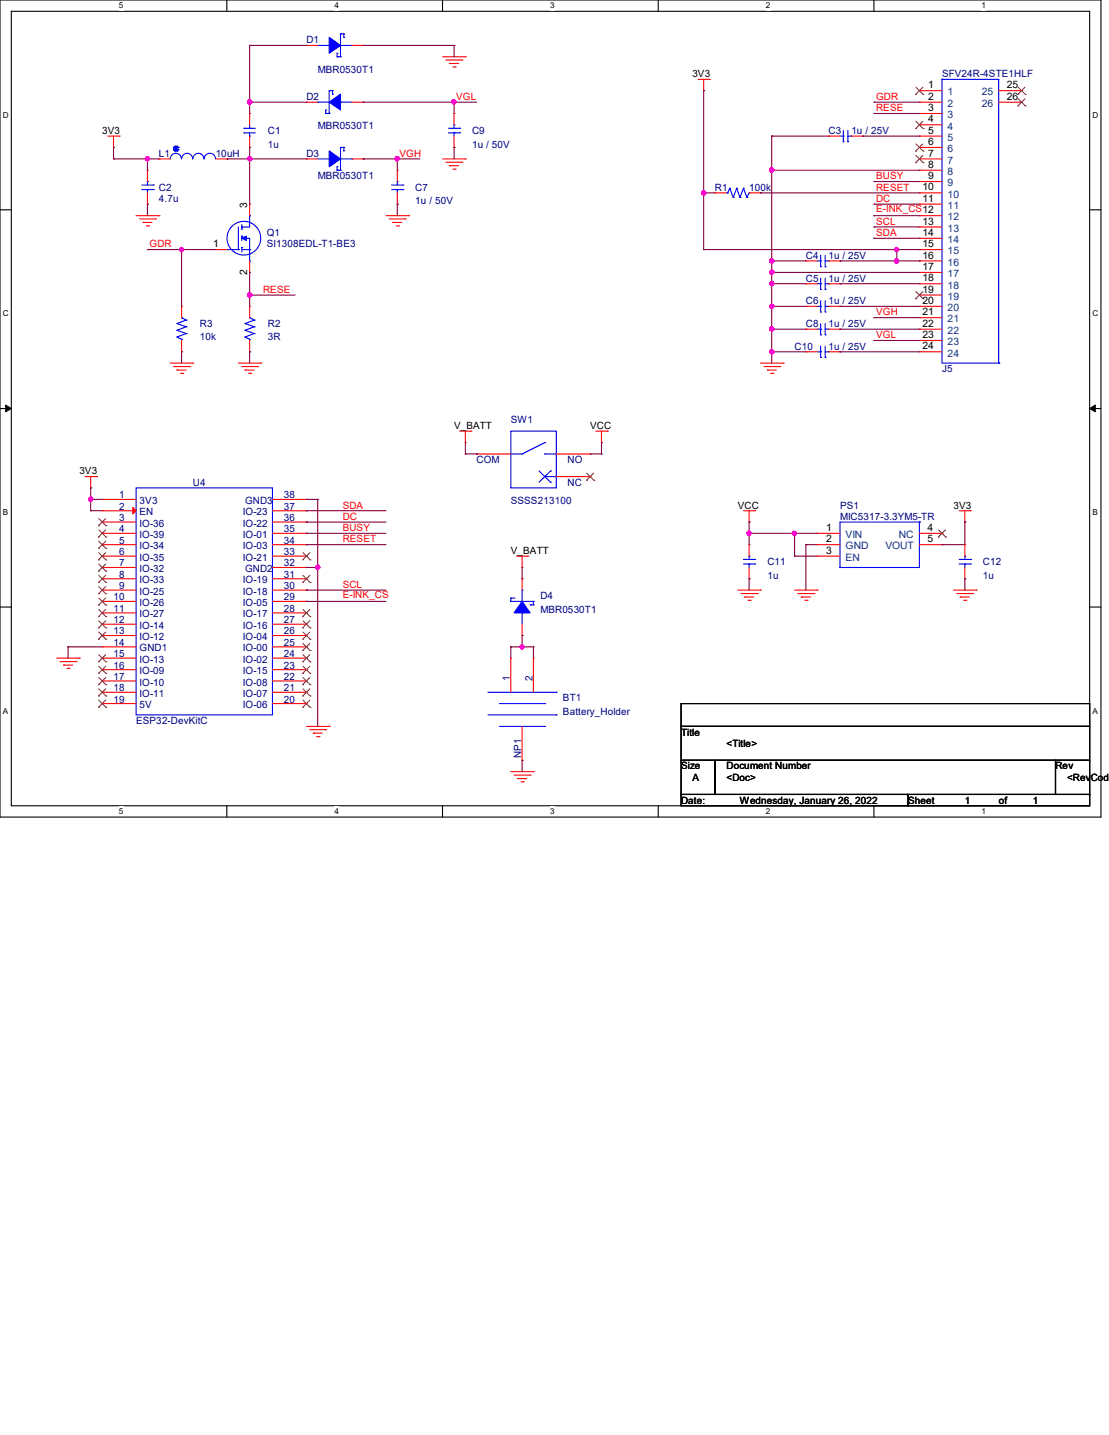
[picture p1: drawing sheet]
<svg xmlns="http://www.w3.org/2000/svg" width="216mm" height="279mm" viewBox="0 0 216 279" stroke-linecap="round" stroke-linejoin="round" font-family="sans-serif">
<path d="M0 0h214.3v159.1h-214.3zM2.2 2.2h209.9v154.7h-209.9z" fill="none" stroke="#000" stroke-width=".21"/>
<g fill="#fff">
<path d="M23.2 .2h.8v1.8h-.8z"/>
<path d="M23.2 157.1h.8v1.8h-.8z"/>
</g>
<path d="M44.2 0v2.2M44.2 156.9v2.2" fill="none" stroke="#000" stroke-width=".21"/>
<g fill="#fff">
<path d="M65.1 .2h.9v1.8h-.9z"/>
<path d="M65.1 157.1h.9v1.8h-.9z"/>
</g>
<path d="M86.1 0v2.2M86.1 156.9v2.2" fill="none" stroke="#000" stroke-width=".21"/>
<g fill="#fff">
<path d="M107.1 .2h.9v1.8h-.9z"/>
<path d="M107.1 157.1h.9v1.8h-.9z"/>
</g>
<path d="M128.1 0v2.2M128.1 156.9v2.2" fill="none" stroke="#000" stroke-width=".21"/>
<g fill="#fff">
<path d="M149.1 .2h.9v1.8h-.9z"/>
<path d="M149.1 157.1h.9v1.8h-.9z"/>
</g>
<path d="M170.1 0v2.2M170.1 156.9v2.2" fill="none" stroke="#000" stroke-width=".21"/>
<g fill="#fff">
<path d="M191.1 .2h.9v1.8h-.9z"/>
<path d="M191.1 157.1h.9v1.8h-.9z"/>
<path d="M.6 21.5h1.1v1.8h-1.1z"/>
<path d="M212.7 21.5h1.1v1.8h-1.1z"/>
<path d="M.6 60.2h1.1v1.7h-1.1z"/>
<path d="M212.7 60.2h1.1v1.7h-1.1z"/>
</g>
<path d="M0 40.9h2.2M212.1 40.9h2.2" fill="none" stroke="#000" stroke-width=".21"/>
<g fill="#fff">
<path d="M.6 98.8h1v1.8h-1z"/>
<path d="M212.7 98.8h1v1.8h-1z"/>
</g>
<path d="M0 79.5h2.2M212.1 79.5h2.2" fill="none" stroke="#000" stroke-width=".21"/>
<path d="M1.1 78.9l1.1 .6-1.1 .7zM212.1 79.5l1.1-.6v1.3z" fill="#000" stroke="#000" stroke-width=".19"/>
<g fill="#fff">
<path d="M.6 137.5h1v1.8h-1z"/>
<path d="M212.7 137.5h1v1.8h-1z"/>
</g>
<path d="M0 118.2h2.2M212.1 118.2h2.2M132.6 137h79.5v4.4h-79.5zM132.6 141.4h79.5v6.6h-79.5zM132.6 148h6.6v6.7h-6.6zM132.6 154.7h44.2v2.2h-44.2zM139.2 148h66.3v6.7h-66.3zM176.8 154.7h35.3v2.2h-35.3zM205.5 148h6.6v6.7h-6.6z" fill="none" stroke="#000" stroke-width=".21"/>
<g fill="none" stroke="#f00" stroke-width=".21">
<path d="M59.6 19.9h.1M59.6 8.8h.1M59.6 19.9h2.2M59.6 8.8h2.2M68.5 19.9h2.2M68.5 8.8h2.2M70.7 19.9h.1M70.7 8.8h.1M86.2 11h4.4M86.8 11.7h3.1M87.5 12.4h.1M87.5 12.4h1.8"/>
<path d="M88.2 13h.4M88.6 13h.1M89.9 11.7h.1M90.6 11h.1M135.9 15.5h2.2M137 17.7h.1M137 15.5v2.2M138.1 15.5h.1M179 17.7h.1M179 19.9h.1M179 19.9h4.4M179 17.7h4.4"/>
<path d="M194.4 19.9h4.5M194.4 17.7h4.5M198.9 17.7h.1M198.9 19.9h.1M21 26.5h2.2M22.1 28.7h.1M22.1 26.5v2.2M23.2 26.5h.1M28.7 39.8h.1M28.7 33.1h.1M28.7 33.1v2.2M28.7 37.5v2.3"/>
<path d="M30.9 30.9h.1M30.9 30.9h2.2M42 30.9h2.2M44.2 30.9h.1M48.6 39.8h.1M48.6 22.1h.1M48.6 28.7h.1M48.6 22.1v2.2M48.6 26.5v2.2M48.6 39.8v2.2M59.6 30.9h.1M59.6 30.9h2.2"/>
<path d="M68.5 30.9h2.2M70.7 30.9h.1M77.3 39.8h.1M77.3 33.1h.1M77.3 33.1v2.2M77.3 37.5v2.3M86.2 30.9h4.4M86.8 31.6h3.1M87.5 32.3h.1M87.5 32.3h1.8M88.2 32.9h.4M88.4 28.7h.1"/>
<path d="M88.4 22.1h.1M88.4 22.1v2.2M88.4 26.5v2.2M88.6 32.9h.1M89.9 31.6h.1M90.6 30.9h.1M139.2 37.5h.1M139.2 37.5h2.2M145.8 37.5h2.2M148 37.5h.1M161.3 26.5h.1M161.3 26.5h2.2"/>
<path d="M165.7 26.5h2.2M167.9 26.5h.1M179 22.1h.1M179 24.3h.1M179 26.5h.1M179 28.7h.1M179 30.9h.1M179 33.1h.1M179 35.3h.1M179 37.5h.1M179 39.8h.1M179 26.5h4.4"/>
<path d="M179 30.9h4.4M179 22.1h4.4M179 24.3h4.4M179 28.7h4.4M179 33.1h4.4M179 35.3h4.4M179 37.5h4.4M179 39.8h4.4M26.5 42h4.4M27.2 42.6h3.1M27.9 43.3h.1M27.9 43.3h1.7"/>
<path d="M28.5 44h.5M29 44h.1M30.3 42.6h.1M30.9 42h.1M35.3 59.6h.1M35.3 59.6v2.2M42 48.6h.1M42 48.6h2.2M48.6 59.6h.1M48.6 53h.1M48.6 50.8v2.2M48.6 59.6v2.2"/>
<path d="M75.1 42h4.4M75.8 42.6h3.1M76.5 43.3h.1M76.5 43.3h1.7M77.1 44h.5M77.6 44h.1M78.9 42.6h.1M79.5 42h.1M156.9 55.2h.1M156.9 59.6h.1M156.9 50.8h.1M156.9 55.2h2.2"/>
<path d="M156.9 50.8h2.2M156.9 59.6h2.2M161.3 55.2h2.2M161.3 50.8h2.2M161.3 59.6h2.2M163.5 55.2h.1M163.5 59.6h.1M163.5 50.8h.1M179 42h.1M179 44.2h.1M179 46.4h.1M179 48.6h.1"/>
<path d="M179 50.8h.1M179 53h.1M179 55.2h.1M179 57.4h.1M179 59.6h.1M179 42h4.4M179 55.2h4.4M179 44.2h4.4M179 46.4h4.4M179 48.6h4.4M179 50.8h4.4M179 53h4.4"/>
<path d="M179 57.4h4.4M179 59.6h4.4M33.1 70.7h4.4M33.8 71.4h3.1M34.5 72.1h.1M34.5 72.1h1.7M35.1 72.7h.5M35.3 68.5h.1M35.3 66.3v2.2M35.6 72.7h.1M36.9 71.4h.1M37.5 70.7h.1"/>
<path d="M46.4 70.7h4.4M47.1 71.4h3.1M47.7 72.1h.1M47.7 72.1h1.8M48.4 72.7h.4M48.6 68.5h.1M48.6 66.3v2.2M48.8 72.7h.1M50.2 71.4h.1M50.8 70.7h.1M148 70.7h4.5M148.7 71.4h3.1"/>
<path d="M149.4 72.1h.1M149.4 72.1h1.7M150 72.7h.5M150.5 72.7h.1M151.8 71.4h.1M152.5 70.7h.1M156.9 64.1h.1M156.9 68.5h.1M156.9 64.1h2.2M156.9 68.5h2.2M161.3 64.1h2.2M161.3 68.5h2.2"/>
<path d="M163.5 64.1h.1M163.5 68.5h.1M179 61.8h.1M179 64.1h.1M179 66.3h.1M179 68.5h.1M179 61.8h4.4M179 64.1h4.4M179 66.3h4.4M179 68.5h4.4M16.6 92.8h2.2M17.7 95h.1"/>
<path d="M17.7 92.8v2.2M18.8 92.8h.1M19.9 99.4h.1M19.9 97.2h.1M19.9 99.4h6.6M19.9 97.2h6.6M53 99.4h6.6M53 97.2h6.6M59.6 99.4h.1M59.6 97.2h.1M89.5 83.9h2.2M90.6 86.2h.1"/>
<path d="M90.6 83.9v2.3M91.7 83.9h.1M92.8 88.4h.1M92.8 88.4h6.6M108.3 92.8h6.6M108.3 88.4h6.6M114.9 88.4h.1M114.9 92.8h.1M116 83.9h2.2M117.1 86.2h.1M117.1 83.9v2.3M118.2 83.9h.1"/>
<path d="M144.7 99.4h2.2M145.8 99.4v2.2M146.9 99.4h.1M186.7 99.4h2.2M187.8 99.4v2.2M188.9 99.4h.1M19.9 101.6h.1M19.9 103.8h.1M19.9 106h.1M19.9 108.3h.1M19.9 110.5h.1M19.9 112.7h.1"/>
<path d="M19.9 114.9h.1M19.9 117.1h.1M19.9 119.3h.1M19.9 114.9h6.6M19.9 108.3h6.6M19.9 103.8h6.6M19.9 106h6.6M19.9 101.6h6.6M19.9 110.5h6.6M19.9 112.7h6.6M19.9 117.1h6.6M19.9 119.3h6.6"/>
<path d="M53 114.9h6.6M53 108.3h6.6M53 103.8h6.6M53 106h6.6M53 101.6h6.6M53 110.5h6.6M53 112.7h6.6M53 117.1h6.6M53 119.3h6.6M59.6 119.3h.1M59.6 117.1h.1M59.6 114.9h.1"/>
<path d="M59.6 112.7h.1M59.6 108.3h.1M59.6 106h.1M59.6 103.8h.1M59.6 101.6h.1M59.6 110.5h.1M100.5 108.3h2.2M101.6 110.5h.1M101.6 112.7h.1M101.6 108.3v2.2M101.6 112.7v2.2M102.7 108.3h.1"/>
<path d="M143.6 114.9h4.4M144.3 115.6h3.1M144.9 116.2h.1M144.9 116.2h1.8M145.6 116.9h.4M145.8 101.6h.1M145.8 112.7h.1M145.8 106h.1M145.8 106v2.3M145.8 110.5v2.2M146 116.9h.1M147.4 115.6h.1"/>
<path d="M148 114.9h.1M154.7 114.9h4.4M155.3 115.6h3.2M156 116.2h.1M156 116.2h1.8M156.7 116.9h.4M157.1 116.9h.1M158.5 115.6h.1M159.1 114.9h.1M159.1 103.8h.1M159.1 106h.1M159.1 108.3h.1"/>
<path d="M159.1 108.3h4.4M159.1 103.8h4.4M159.1 106h4.4M179 103.8h4.4M179 106h4.4M183.4 103.8h.1M183.4 106h.1M185.6 114.9h4.4M186.3 115.6h3.1M186.9 116.2h.1M186.9 116.2h1.8M187.6 116.9h.4"/>
<path d="M187.8 101.6h.1M187.8 112.7h.1M187.8 106h.1M187.8 106v2.3M187.8 110.5v2.2M188 116.9h.1M189.4 115.6h.1M190 114.9h.1M11 128.1h4.5M11.7 128.8h3.1M12.4 129.5h.1M12.4 129.5h1.7"/>
<path d="M13 130.1h.5M13.5 130.1h.1M14.8 128.8h.1M15.5 128.1h.1M19.9 121.5h.1M19.9 123.7h.1M19.9 128.1h.1M19.9 130.4h.1M19.9 132.6h.1M19.9 134.8h.1M19.9 125.9h.1M19.9 137h.1"/>
<path d="M19.9 128.1h6.6M19.9 121.5h6.6M19.9 123.7h6.6M19.9 130.4h6.6M19.9 132.6h6.6M19.9 134.8h6.6M19.9 137h6.6M19.9 125.9h6.6M53 128.1h6.6M53 121.5h6.6M53 123.7h6.6M53 130.4h6.6"/>
<path d="M53 132.6h6.6M53 134.8h6.6M53 137h6.6M53 125.9h6.6M59.6 130.4h.1M59.6 121.5h.1M59.6 137h.1M59.6 134.8h.1M59.6 132.6h.1M59.6 128.1h.1M59.6 125.9h.1M59.6 123.7h.1"/>
<path d="M99.4 128.1h.1M99.4 128.1v6.7M101.6 123.7h.1M101.6 121.5v2.2M103.8 128.1h.1M103.8 128.1v6.7M59.6 141.4h4.5M60.3 142.1h3.1M61 142.7h.1M61 142.7h1.7M61.6 143.4h.5M62.1 143.4h.1"/>
<path d="M63.4 142.1h.1M64.1 141.4h.1M99.4 150.2h4.4M100.1 150.9h3.1M100.8 151.6h.1M100.8 151.6h1.7M101.4 152.2h.5M101.6 148h.1M101.6 141.4v6.6M101.9 152.2h.1M103.2 150.9h.1M103.8 150.2h.1"/>
</g>
<g fill="none" stroke="#00f" stroke-width=".21">
<path d="M61.8 19.9h.1M61.8 19.9h2.3M61.8 8.8h2.3M64.1 17.7h.1M64.1 8.8h.1M64.1 17.7v4.4M64.1 17.7h.6M64.7 17.7h.1M64.7 18.3h.1M64.7 17.7v.6M65.6 11h.1M65.6 10.4h.1"/>
<path d="M65.6 10.4v.6M65.6 11h.7M66.3 19.9h.1M66.3 11h.1M66.3 6.6h.1M66.3 19.9h2.2M66.3 6.6v4.4M66.3 8.8h2.2M66.3 6.6h.6M66.9 6.6h.1M66.9 7.3h.1M66.9 6.6v.7"/>
<path d="M68.5 8.8h.1M183.4 15.5h.1M183.4 15.5h11v55.2M183.4 15.5v55.2h11M27.6 36.9h2.2M27.6 36h2.2M28.7 35.3h.1M28.7 36.9h.1M28.7 35.3v.7M28.7 36.9v.6M29.8 36.9h.1M29.8 36h.1"/>
<path d="M33.1 30.9a1.08 1.08 0 0 1 1.1-1.1 1.08 1.08 0 0 1 1.1 1.1M33.8 29.2h.1M33.8 28.7h.1M33.8 29.2l.2 .2M33.8 28.7v.5M33.8 28.7l.9 .5M34 28.5h.1M34 29.4h.1M34 28.5l-.2 .2M34 28.5h.5M34 28.5l.5 .9M34 29.4h.5"/>
<path d="M34.5 28.5h.1M34.5 29.4h.1M34.5 28.5l-.5 .9M34.5 28.5l.2 .2M34.7 28.7h.1M34.7 29.2h.1M34.7 28.7l-.9 .5M34.7 28.7v.5M34.7 29.2l-.2 .2M35.3 30.9a1.08 1.08 0 0 1 1.1-1.1 1.08 1.08 0 0 1 1.1 1.1M37.5 30.9a1.08 1.08 0 0 1 1.1-1.1 1.08 1.08 0 0 1 1.1 1.1M39.8 30.9a1.1 1.1 0 0 1 1.1-1.1 1.1 1.1 0 0 1 1.1 1.1"/>
<path d="M47.5 25h.1M47.5 25.9h.1M47.5 25h2.2M47.5 25.9h2.2M48.6 26.5h.1M48.6 25h.1M48.6 24.3v.7M48.6 25.9v.6M61.8 30.9h2.3M63.4 22.1h.1M63.4 21.4h.1M63.4 22.1h.7"/>
<path d="M63.4 21.4v.7M64.1 22.1h.1M64.1 30.9h.1M65.6 33.1h.1M65.6 32.5h.1M65.6 33.1h.7M65.6 32.5v.6M66.3 33.1h.1M66.3 28.7h.1M66.3 30.9h2.2M66.3 28.7v4.4M66.3 28.7h.6"/>
<path d="M66.9 28.7h.1M66.9 29.4h.1M66.9 28.7v.7M68.5 30.9h.1M76.2 36.9h2.2M76.2 36h2.2M77.3 35.3h.1M77.3 36.9h.1M77.3 35.3v.7M77.3 36.9v.6M78.4 36.9h.1M78.4 36h.1"/>
<path d="M87.3 25h2.2M87.3 25.9h2.2M88.4 24.3h.1M88.4 25.9h.1M88.4 24.3v.7M88.4 25.9v.6M89.5 25.9h.1M89.5 25h.1M141.4 37.5h.2M141.6 37.5h.1M142.1 36.7h.1M142.1 36.7l-.5 .8"/>
<path d="M142.1 36.7l.6 1.7M142.7 38.4h.1M143.4 36.7h.1M143.4 36.7l-.7 1.7M143.4 36.7l.7 1.7M144.1 38.4h.1M144.7 36.7h.1M144.7 36.7l-.6 1.7M144.7 36.7l.7 1.7M145.4 38.4h.1M145.8 37.5h.1M145.8 37.5l-.4 .9"/>
<path d="M163.5 26.5h.7M164.2 27.6h.1M164.2 26.5h.1M164.2 25.4v2.2M165.1 27.6h.1M165.1 25.4v2.2M165.1 26.5h.6M165.7 26.5h.1M44.2 48.6h2.2M46.4 48.6h.1M46.4 44.2v4.4M47.1 46.4h.1"/>
<path d="M47.1 44.2h.1M47.1 44.6h.1M47.1 48.2h.1M47.1 46h.1M47.1 46.4h1.5v4.4M47.1 48.6h1.5M47.1 43.7v.9M47.1 46v.8M47.1 48.2v.9M48.6 50.8h.1M48.6 42h.1M48.6 48.6h.1"/>
<path d="M48.6 42v2.2h-1.5M159.1 55.2h.7M159.1 59.6h.7M159.1 50.8h.7M159.8 56.3h.1M159.8 55.2h.1M159.8 59.6h.1M159.8 51.9h.1M159.8 50.8h.1M159.8 49.7v2.2M159.8 54.1v2.2M159.8 58.5v2.2"/>
<path d="M160.7 56.3h.1M160.7 51.9h.1M160.7 49.7v2.2M160.7 54.1v2.2M160.7 58.5v2.2M160.7 55.2h.6M160.7 59.6h.6M160.7 50.8h.6M161.3 55.2h.1M161.3 59.6h.1M161.3 50.8h.1M34.5 65.6h.1"/>
<path d="M34.5 64.3h.1M34.5 63h.1M34.5 65.6l.8 .5M34.5 64.3l1.7 .6M34.5 63l1.7 .6M35.3 61.8h.1M35.3 66.1h.1M35.3 61.8l.9 .5M35.3 66.1v.2M36.2 64.9h.1M36.2 63.6h.1M36.2 62.3h.1"/>
<path d="M36.2 64.9l-1.7 .7M36.2 63.6l-1.7 .7M36.2 62.3l-1.7 .7M47.7 65.6h.1M47.7 64.3h.1M47.7 63h.1M47.7 65.6l.9 .5M47.7 64.3l1.8 .6M47.7 63l1.8 .6M48.6 61.8h.1M48.6 66.1h.1M48.6 61.8l.9 .5"/>
<path d="M48.6 66.1v.2M49.5 64.9h.1M49.5 63.6h.1M49.5 62.3h.1M49.5 64.9l-1.8 .7M49.5 63.6l-1.8 .7M49.5 62.3l-1.8 .7M159.1 64.1h.7M159.1 68.5h.7M159.8 60.7h.1M159.8 65.2h.1M159.8 64.1h.1"/>
<path d="M159.8 69.6h.1M159.8 68.5h.1M159.8 63v2.2M159.8 67.4v2.2M160.7 60.7h.1M160.7 65.2h.1M160.7 69.6h.1M160.7 63v2.2M160.7 67.4v2.2M160.7 64.1h.6M160.7 68.5h.6M161.3 64.1h.1"/>
<path d="M161.3 68.5h.1M194.4 70.7h.1M26.5 95h26.5v44.2h-26.5zM99.4 83.9h8.9v11.1h-8.9zM99.4 88.4h2.2M101.6 88.4h.1M104.9 91.7l2.3 2.2M106 92.8h.1M106 88.4h.1M106 86.2h.1M106 92.8h2.3M106 88.4h2.3"/>
<path d="M106 86.2l-4.4 2.2M107.2 93.9h.1M107.2 91.7h.1M107.2 91.7l-2.3 2.2M99.4 117.1h.1M99.4 116.5h.1M99.4 117.1h4.4M99.4 116.5v.6M99.4 116.5h.7M100.1 116.5h.1M101.6 119.3h.1M101.6 114.9h.1"/>
<path d="M101.6 114.9v2.2M101.6 119.3v2.2M103.2 117.8h.1M103.2 117.8h.6M103.8 117.1h.1M103.8 117.8h.1M103.8 117.1v.7M144.7 109.8h2.2M144.7 108.9h2.2M145.8 108.3h.1M145.8 109.8h.1M145.8 108.3v.6"/>
<path d="M145.8 109.8v.7M146.9 109.8h.1M146.9 108.9h.1M163.5 110.5h.1M179 101.6h.1M179 101.6h-15.5v8.9M179 101.6v8.9h-15.5M186.7 109.8h2.2M186.7 108.9h2.2M187.8 108.3h.1M187.8 109.8h.1M187.8 108.3v.6"/>
<path d="M187.8 109.8v.7M188.9 109.8h.1M188.9 108.9h.1M95 134.8h13.3M95 139.2h13.3M97.2 137h8.8M106 137h.1M108.3 134.8h.1M108.3 139.2h.1M97.2 141.4h8.8M106 141.4h.1"/>
<circle cx="47.5" cy="46.4" r="3.3"/>
</g>
<g fill="none" stroke="#804000" stroke-width=".19">
<path d="M178.3 18.4h.1M178.3 17l1.4 1.4M179.7 17l-1.4 1.4M179.7 18.4h.1M198.2 18.4h.1M198.2 17l1.4 1.4M198.2 19.2l1.4 1.4M199.6 17l-1.4 1.4M199.6 19.2l-1.4 1.4M199.6 18.4h.1M178.3 25h.1M178.3 29.4h.1"/>
<path d="M178.3 31.7h.1M178.3 23.6l1.4 1.4M178.3 28l1.4 1.4M178.3 30.3l1.4 1.4M179.7 23.6l-1.4 1.4M179.7 28l-1.4 1.4M179.7 30.3l-1.4 1.4M179.7 25h.1M179.7 29.4h.1M179.7 31.7h.1M198.2 20.6h.1M199.6 20.6h.1"/>
<path d="M178.3 58.2h.1M178.3 56.8l1.4 1.4M179.7 56.8l-1.4 1.4M179.7 58.2h.1M114.2 93.5h.1M114.2 92.1l1.4 1.4M115.6 92.1l-1.4 1.4M115.6 93.5h.1M19.2 102.4h.1M19.2 104.6h.1M19.2 106.8h.1M19.2 109h.1"/>
<path d="M19.2 111.2h.1M19.2 113.4h.1M19.2 115.6h.1M19.2 117.8h.1M19.2 101l1.4 1.4M19.2 103.2l1.4 1.4M19.2 105.4l1.4 1.4M19.2 107.6l1.4 1.4M19.2 109.8l1.4 1.4M19.2 112l1.4 1.4M19.2 114.2l1.4 1.4M19.2 116.4l1.4 1.4"/>
<path d="M19.2 118.7l1.4 1.4M20.6 101l-1.4 1.4M20.6 103.2l-1.4 1.4M20.6 105.4l-1.4 1.4M20.6 107.6l-1.4 1.4M20.6 109.8l-1.4 1.4M20.6 112l-1.4 1.4M20.6 114.2l-1.4 1.4M20.6 116.4l-1.4 1.4M20.6 118.7l-1.4 1.4M20.6 102.4h.1M20.6 104.6h.1"/>
<path d="M20.6 106.8h.1M20.6 109h.1M20.6 111.2h.1M20.6 113.4h.1M20.6 115.6h.1M20.6 117.8h.1M58.9 113.4h.1M58.9 109h.1M59 118.7l1.4 1.4M59 112l1.4 1.4M59 107.6l1.4 1.4M60.3 118.7l-1.4 1.4"/>
<path d="M60.3 112l-1.4 1.4M60.3 107.6l-1.4 1.4M60.4 113.4h.1M60.4 109h.1M182.7 104.6h.1M182.7 103.2l1.4 1.4M184.1 103.2l-1.4 1.4M184.1 104.6h.1M19.2 120.1h.1M19.2 122.3h.1M19.2 124.5h.1M19.2 128.9h.1"/>
<path d="M19.2 131.1h.1M19.2 133.3h.1M19.2 135.5h.1M19.2 137.7h.1M19.2 120.9l1.4 1.4M19.2 123.1l1.4 1.4M19.2 127.5l1.4 1.4M19.2 129.7l1.4 1.4M19.2 131.9l1.4 1.4M19.2 134.1l1.4 1.4M19.2 136.3l1.4 1.4M20.6 120.9l-1.4 1.4"/>
<path d="M20.6 123.1l-1.4 1.4M20.6 127.5l-1.4 1.4M20.6 129.7l-1.4 1.4M20.6 131.9l-1.4 1.4M20.6 134.1l-1.4 1.4M20.6 136.3l-1.4 1.4M20.6 120.1h.1M20.6 122.3h.1M20.6 124.5h.1M20.6 128.9h.1M20.6 131.1h.1M20.6 133.3h.1"/>
<path d="M20.6 135.5h.1M20.6 137.7h.1M58.9 131.1h.1M58.9 122.3h.1M58.9 120.1h.1M58.9 137.7h.1M58.9 135.5h.1M58.9 133.3h.1M58.9 128.9h.1M58.9 126.7h.1M58.9 124.5h.1M59 129.7l1.4 1.4"/>
<path d="M59 120.9l1.4 1.4M59 136.3l1.4 1.4M59 134.1l1.4 1.4M59 131.9l1.4 1.4M59 127.5l1.4 1.4M59 125.3l1.4 1.4M59 123.1l1.4 1.4M60.3 136.3l-1.4 1.4M60.3 129.7l-1.4 1.4M60.3 120.9l-1.4 1.4M60.3 134.1l-1.4 1.4M60.3 131.9l-1.4 1.4"/>
<path d="M60.3 127.5l-1.4 1.4M60.3 125.3l-1.4 1.4M60.3 123.1l-1.4 1.4M60.4 131.1h.1M60.4 122.3h.1M60.4 120.1h.1M60.4 137.7h.1M60.4 135.5h.1M60.4 133.3h.1M60.4 128.9h.1M60.4 126.7h.1M60.4 124.5h.1"/>
</g>
<g fill="#00f" stroke="#00f" stroke-width=".21">
<path d="M47.1 46.4l.9-.4v.8z"/>
<path d="M64.1 19.9l2.2-1.6v3.1z" fill-rule="evenodd"/>
<path d="M64.1 29.4l2.2 1.5-2.2 1.6z" fill-rule="evenodd"/>
<path d="M101.6 117.1l1.6 2.2h-3.1z" fill-rule="evenodd"/>
<path d="M64.1 7.3l2.2 1.5-2.2 1.6z" fill-rule="evenodd"/>
</g>
<path d="M25.9 98.8l.6 .6-.6 .7z" fill="#f00" stroke="#f00" stroke-width=".21"/>
<g fill="none" stroke="#800040" stroke-width=".21">
<path d="M48.6 8.8h.1M48.6 19.9h.1M48.6 8.8h11M48.6 8.8v13.3M48.6 19.9h11M70.7 8.8h.1M70.7 19.9h.1M70.7 8.8h17.7M70.7 19.9h22.1M88.4 8.8h.1M88.4 19.9h.1M88.4 8.8v2.2"/>
<path d="M88.4 19.9v2.2M137 17.7h.1M137 17.7v30.9M170.1 19.9h.1M170.1 19.9h8.9M22.1 28.7h.1M22.1 30.9h.1M22.1 28.7v2.2M22.1 30.9h8.8M28.7 30.9h.1M28.7 39.8h.1M28.7 30.9v2.2"/>
<path d="M28.7 39.8v2.2M44.2 30.9h.1M44.2 30.9h15.4M48.6 28.7h.1M48.6 30.9h.1M48.6 28.7v11.1M70.7 30.9h.1M70.7 30.9h11M77.3 30.9h.1M77.3 39.8h.1M77.3 30.9v2.2M77.3 39.8v2.2"/>
<path d="M88.4 28.7h.1M88.4 28.7v2.2M137 37.5h.1M137 37.5h2.2M148 37.5h.1M148 37.5h31M150.2 26.5h.1M150.2 33.1h.1M150.2 26.5v44.2M150.2 26.5h11.1M150.2 33.1h28.8M167.9 26.5h.1"/>
<path d="M167.9 26.5h11.1M170.1 22.1h.1M170.1 35.3h.1M170.1 39.8h.1M170.1 22.1h8.9M170.1 35.3h8.9M170.1 39.8h8.9M28.7 48.6h.1M28.7 48.6h13.3M35.3 48.6h.1M35.3 48.6v11M48.6 53h.1"/>
<path d="M48.6 57.4h.1M48.6 53v6.6M48.6 57.4h8.8M137 48.6h.1M137 48.6h42M150.2 50.8h.1M150.2 53h.1M150.2 55.2h.1M150.2 59.6h.1M150.2 50.8h6.7M150.2 53h28.8M150.2 55.2h6.7"/>
<path d="M150.2 59.6h6.7M163.5 50.8h.1M163.5 55.2h.1M163.5 59.6h.1M163.5 50.8h15.5M163.5 55.2h15.5M163.5 59.6h15.5M170.1 42h.1M170.1 44.2h.1M170.1 46.4h.1M170.1 42h8.9M170.1 44.2h8.9"/>
<path d="M170.1 46.4h8.9M174.6 48.6h.1M174.6 48.6v2.2M179 48.6h.1M179 50.8h.1M35.3 68.5h.1M35.3 68.5v2.2M48.6 68.5h.1M48.6 68.5v2.2M150.2 64.1h.1M150.2 68.5h.1M150.2 64.1h6.7"/>
<path d="M150.2 68.5h6.7M163.5 64.1h.1M163.5 68.5h.1M163.5 64.1h15.5M163.5 68.5h15.5M170.1 61.8h.1M170.1 66.3h.1M170.1 61.8h8.9M170.1 66.3h8.9M17.7 95h.1M17.7 97.2h.1M17.7 99.4h.1"/>
<path d="M17.7 95v4.4M17.7 97.2h2.2M17.7 99.4h2.2M59.6 97.2h.1M59.6 99.4h.1M59.6 97.2h2.2M59.6 99.4h15.5M61.8 97.2h.1M61.8 97.2v44.2M90.6 88.4h.1M90.6 86.2v2.2M90.6 88.4h2.2"/>
<path d="M92.8 88.4h.1M114.9 88.4h2.2M117.1 88.4h.1M117.1 86.2h.1M117.1 86.2v2.2M59.6 101.6h.1M59.6 103.8h.1M59.6 106h.1M59.6 110.5h.1M59.6 114.9h.1M59.6 117.1h.1M59.6 101.6h15.5"/>
<path d="M59.6 103.8h15.5M59.6 106h15.5M59.6 110.5h2.2M59.6 114.9h15.5M59.6 117.1h15.5M61.8 110.5h.1M101.6 112.7h.1M101.6 110.5v2.2M145.8 101.6h.1M145.8 103.8h.1M145.8 112.7h.1M145.8 103.8h13.3"/>
<path d="M145.8 101.6v4.4M145.8 112.7v2.2M154.7 103.8h.1M154.7 108.3h.1M154.7 103.8v4.5M154.7 108.3h4.4M156.9 106h.1M156.9 106h2.2M156.9 106v8.9M183.4 106h.1M187.8 101.6h.1M187.8 112.7h.1"/>
<path d="M187.8 101.6v4.4h-4.4M187.8 112.7v2.2M13.3 125.9h.1M13.3 125.9h6.6M13.3 125.9v2.2M99.4 125.9h.1M99.4 125.9h4.4M99.4 125.9v2.2M101.6 123.7h.1M101.6 125.9h.1M101.6 123.7v2.2M103.8 125.9h.1"/>
<path d="M103.8 125.9v2.2M101.6 148h.1M101.6 148v2.2"/>
</g>
<g fill="#f0f" stroke="#f0f" stroke-width=".21">
<circle cx="48.6" cy="19.9" r=".42"/>
<circle cx="88.3" cy="19.9" r=".42"/>
<circle cx="28.7" cy="30.9" r=".42"/>
<circle cx="48.6" cy="30.9" r=".42"/>
<circle cx="77.3" cy="30.9" r=".42"/>
<circle cx="35.3" cy="48.6" r=".41"/>
<circle cx="48.6" cy="57.4" r=".42"/>
<circle cx="150.2" cy="33.1" r=".42"/>
<circle cx="150.2" cy="50.8" r=".42"/>
<circle cx="137" cy="37.5" r=".42"/>
<circle cx="174.5" cy="48.6" r=".42"/>
<circle cx="174.5" cy="50.8" r=".42"/>
<circle cx="150.2" cy="53" r=".42"/>
<circle cx="150.2" cy="55.2" r=".42"/>
<circle cx="150.2" cy="64.1" r=".42"/>
<circle cx="150.2" cy="59.6" r=".42"/>
<circle cx="150.2" cy="68.5" r=".42"/>
<circle cx="17.7" cy="97.2" r=".42"/>
<circle cx="61.8" cy="110.4" r=".42"/>
<circle cx="145.8" cy="103.8" r=".41"/>
<circle cx="154.6" cy="103.8" r=".42"/>
<circle cx="101.6" cy="125.9" r=".41"/>
</g>
<g font-size="2">
<text x="180.7" y="17.2">1</text>
<text x="196" y="17.2">25</text>
<text x="180.7" y="19.4">2</text>
<text x="180.7" y="21.6">3</text>
<text x="180.7" y="23.8">4</text>
<text x="196" y="19.4">26</text>
<text x="180.7" y="26">5</text>
<text x="180.7" y="28.2">6</text>
<text x="180.7" y="30.5">7</text>
<text x="180.7" y="32.7">8</text>
<text x="180.7" y="34.9">9</text>
<text x="48.1" y="40.4" transform="rotate(-90 48.1 40.4)">3</text>
<text x="179.6" y="37.1">10</text>
<text x="179.6" y="39.3">11</text>
<text x="179.6" y="43.7">13</text>
<text x="179.6" y="45.9">14</text>
<text x="41.5" y="48.1">1</text>
<text x="48.1" y="53.5" transform="rotate(-90 48.1 53.5)">2</text>
<text x="179.6" y="48.1">15</text>
<text x="179.6" y="50.3">16</text>
<text x="179.6" y="52.6">17</text>
<text x="179.6" y="54.8">18</text>
<text x="179.6" y="57">19</text>
<text x="179.6" y="59.2">20</text>
<text x="179.6" y="61.4">21</text>
<text x="179.6" y="63.6">22</text>
<text x="179.6" y="65.8">23</text>
<text x="179.6" y="68">24</text>
<text x="160.9" y="103.4">1</text>
<text x="160.9" y="105.6">2</text>
<text x="160.9" y="107.8">3</text>
<text x="180.6" y="103.4">4</text>
<text x="180.6" y="105.6">5</text>
</g>
<g font-size="2" fill="#004080">
<text x="184.5" y="18.6">1</text>
<text x="184.5" y="20.8">2</text>
<text x="184.5" y="23">3</text>
<text x="191.1" y="18.6">25</text>
<text x="191.1" y="20.8">26</text>
<text x="184.5" y="25.2">4</text>
<text x="184.5" y="27.4">5</text>
<text x="184.5" y="29.6">6</text>
<text x="184.5" y="31.9">7</text>
<text x="184.5" y="34.1">8</text>
<text x="184.5" y="36.3">9</text>
<text x="184.5" y="38.5">10</text>
<text x="184.5" y="40.7">11</text>
<text x="184.5" y="42.9">12</text>
<text x="184.5" y="45.1">13</text>
<text x="184.5" y="47.3">14</text>
<text x="184.5" y="49.5">15</text>
<text x="184.5" y="51.7">16</text>
<text x="184.5" y="54">17</text>
<text x="184.5" y="56.2">18</text>
<text x="184.5" y="58.4">19</text>
<text x="184.5" y="60.6">20</text>
<text x="184.5" y="62.8">21</text>
<text x="184.5" y="65">22</text>
<text x="184.5" y="67.2">23</text>
<text x="184.5" y="69.4">24</text>
<text x="164.6" y="104.8">VIN</text>
<text x="164.6" y="107">GND</text>
<text x="172.4" y="107">VOUT</text>
<text x="175" y="104.8">NC</text>
<text x="164.6" y="109.2">EN</text>
</g>
<g font-size="1.9" fill="#000080">
<text x="59.6" y="8.4">D1</text>
<text x="61.8" y="14.1">MBR0530T1</text>
<text x="183.4" y="15">SFV24R-4STE1HLF</text>
<text x="59.6" y="19.4">D2</text>
<text x="52.2" y="26.1">C1</text>
<text x="52.2" y="28.7">1u</text>
<text x="61.8" y="25.2">MBR0530T1</text>
<text x="91.9" y="26.1">C9</text>
<text x="91.9" y="28.7">1u / 50V</text>
<text x="161.3" y="26.1">C3</text>
<text x="165.7" y="26.1">1u / 25V</text>
<text x="30.9" y="30.5">L1</text>
<text x="42" y="30.5">10uH</text>
<text x="59.6" y="30.5">D3</text>
<text x="61.8" y="34.9">MBR0530T1</text>
<text x="30.9" y="37.1">C2</text>
<text x="30.9" y="39.3">4.7u</text>
<text x="80.9" y="37.1">C7</text>
<text x="80.9" y="39.8">1u / 50V</text>
<text x="139.2" y="37.1">R1</text>
<text x="145.8" y="37.1">100k</text>
<text x="51.9" y="46">Q1</text>
<text x="51.9" y="48.2">SI1308EDL-T1-BE3</text>
<text x="156.9" y="50.4">C4</text>
<text x="161.3" y="50.4">1u / 25V</text>
<text x="156.9" y="54.8">C5</text>
<text x="156.9" y="59.2">C6</text>
<text x="161.3" y="54.8">1u / 25V</text>
<text x="161.3" y="59.2">1u / 25V</text>
<text x="38.9" y="63.6">R3</text>
<text x="52.2" y="63.6">R2</text>
<text x="156.9" y="63.6">C8</text>
<text x="161.3" y="63.6">1u / 25V</text>
<text x="38.9" y="66.3">10k</text>
<text x="52.2" y="66.3">3R</text>
<text x="154.7" y="68.1">C10</text>
<text x="161.3" y="68.1">1u / 25V</text>
<text x="183.4" y="72.5">J5</text>
<text x="99.4" y="82.4">SW1</text>
<text x="37.5" y="94.6">U4</text>
<text x="92.8" y="90.2">COM</text>
<text x="110.5" y="90.2">NO</text>
<text x="110.5" y="94.6">NC</text>
<text x="23.2" y="99.2">2</text>
<text x="23.2" y="101.4">3</text>
<text x="23.2" y="97">1</text>
<text x="27.2" y="100.3">EN</text>
<text x="27.2" y="98.1">3V3</text>
<text x="47.3" y="100.3">IO-23</text>
<text x="47.7" y="98.1">GND3</text>
<text x="55.2" y="101.4">36</text>
<text x="55.2" y="99.2">37</text>
<text x="55.2" y="97">38</text>
<text x="99.4" y="98.1">SSSS213100</text>
<text x="163.5" y="99">PS1</text>
<text x="163.5" y="101.2">MIC5317-3.3YM5-TR</text>
<text x="23.2" y="103.6">4</text>
<text x="23.2" y="105.8">5</text>
<text x="27.2" y="102.5">IO-36</text>
<text x="27.2" y="104.7">IO-39</text>
<text x="27.2" y="107">IO-34</text>
<text x="47.3" y="107">IO-03</text>
<text x="47.3" y="104.7">IO-01</text>
<text x="47.3" y="102.5">IO-22</text>
<text x="55.2" y="105.8">34</text>
<text x="55.2" y="103.6">35</text>
<text x="23.2" y="108.1">6</text>
<text x="23.2" y="110.3">7</text>
<text x="23.2" y="112.5">8</text>
<text x="27.2" y="109.2">IO-35</text>
<text x="27.2" y="111.4">IO-32</text>
<text x="27.2" y="113.6">IO-33</text>
<text x="47.3" y="113.6">IO-19</text>
<text x="47.3" y="109.2">IO-21</text>
<text x="47.7" y="111.4">GND2</text>
<text x="55.2" y="112.5">31</text>
<text x="55.2" y="108.1">33</text>
<text x="55.2" y="110.3">32</text>
<text x="149.4" y="110.1">C11</text>
<text x="149.4" y="112.7">1u</text>
<text x="191.3" y="110.1">C12</text>
<text x="191.3" y="112.7">1u</text>
<text x="22.1" y="116.9">10</text>
<text x="22.1" y="119.1">11</text>
<text x="23.2" y="114.7">9</text>
<text x="27.2" y="115.8">IO-25</text>
<text x="27.2" y="118">IO-26</text>
<text x="47.3" y="118">IO-05</text>
<text x="47.3" y="115.8">IO-18</text>
<text x="55.2" y="119.1">28</text>
<text x="55.2" y="116.9">29</text>
<text x="55.2" y="114.7">30</text>
<text x="105.2" y="116.7">D4</text>
<text x="105.2" y="119.3">MBR0530T1</text>
<text x="22.1" y="121.3">12</text>
<text x="22.1" y="123.5">13</text>
<text x="22.1" y="125.7">14</text>
<text x="27.2" y="120.2">IO-27</text>
<text x="27.2" y="122.4">IO-14</text>
<text x="27.2" y="124.6">IO-12</text>
<text x="47.3" y="122.4">IO-16</text>
<text x="47.3" y="120.2">IO-17</text>
<text x="47.3" y="124.6">IO-04</text>
<text x="55.2" y="121.3">27</text>
<text x="55.2" y="125.7">25</text>
<text x="55.2" y="123.5">26</text>
<text x="22.1" y="127.9">15</text>
<text x="22.1" y="130.2">16</text>
<text x="27.2" y="129.1">IO-13</text>
<text x="27.2" y="131.3">IO-09</text>
<text x="27.2" y="126.8">GND1</text>
<text x="47.3" y="131.3">IO-15</text>
<text x="47.3" y="129.1">IO-02</text>
<text x="47.3" y="126.8">IO-00</text>
<text x="55.2" y="130.2">23</text>
<text x="55.2" y="127.9">24</text>
<text x="22.1" y="132.4">17</text>
<text x="22.1" y="134.6">18</text>
<text x="22.1" y="136.8">19</text>
<text x="27.2" y="133.5">IO-10</text>
<text x="27.2" y="135.7">IO-11</text>
<text x="27.2" y="137.9">5V</text>
<text x="47.3" y="137.9">IO-06</text>
<text x="47.3" y="135.7">IO-07</text>
<text x="47.3" y="133.5">IO-08</text>
<text x="55.2" y="136.8">20</text>
<text x="55.2" y="134.6">21</text>
<text x="55.2" y="132.4">22</text>
<text x="99.3" y="132.6" transform="rotate(-90 99.3 132.6)">1</text>
<text x="103.7" y="132.6" transform="rotate(-90 103.7 132.6)">2</text>
<text x="109.6" y="136.6">BT1</text>
<text x="26.5" y="141">ESP32-DevKitC</text>
<text x="109.6" y="139.2">Battery_Holder</text>
<text x="101.5" y="147.6" transform="rotate(-90 101.5 147.6)">NP1</text>
</g>
<g font-size="1.9">
<text x="134.8" y="15">3V3</text>
<text x="19.9" y="26.1">3V3</text>
<text x="88.4" y="83.5">V_BATT</text>
<text x="114.9" y="83.5">VCC</text>
<text x="15.5" y="92.4">3V3</text>
<text x="143.6" y="99">VCC</text>
<text x="185.6" y="99">3V3</text>
<text x="99.4" y="107.8">V_BATT</text>
<text x="132.6" y="143.2">Title</text>
<text x="132.6" y="149.8">Size</text>
<text x="141.4" y="149.8">Document Number</text>
<text x="141.4" y="145.4">&lt;Title&gt;</text>
<text x="205.5" y="149.8">Rev</text>
<text x="134.8" y="152">A</text>
<text x="141.4" y="152">&lt;Doc&gt;</text>
<text x="207.7" y="152">&lt;RevCode</text>
<text x="132.6" y="156.5">Date:</text>
<text x="144.1" y="156.5">Wednesday, January 26, 2022</text>
<text x="176.8" y="156.5">Sheet</text>
<text x="187.8" y="156.5">1</text>
<text x="194.4" y="156.5">of</text>
<text x="201.1" y="156.5">1</text>
</g>
<g font-size="1.9" fill="#f00">
<text x="88.8" y="19.5">VGL</text>
<text x="170.6" y="19.5">GDR</text>
<text x="170.6" y="21.7">RESE</text>
<text x="77.8" y="30.5">VGH</text>
<text x="170.6" y="34.9">BUSY</text>
<text x="170.6" y="37.1">RESET</text>
<text x="170.6" y="39.3">DC</text>
<text x="170.6" y="41.4">E-INK_CS12</text>
<text x="170.6" y="43.8">SCL</text>
<text x="170.6" y="46">SDA</text>
<text x="29.1" y="48.2">GDR</text>
<text x="51.2" y="57">RESE</text>
<text x="170.6" y="61.4">VGH</text>
<text x="170.6" y="65.9">VGL</text>
<text x="66.7" y="99">SDA</text>
<text x="66.7" y="101.2">DC</text>
<text x="66.7" y="103.4">BUSY</text>
<text x="66.7" y="105.6">RESET</text>
<text x="66.7" y="114.5">SCL</text>
<text x="66.7" y="116.5">E-INK_CS</text>
</g>
<g font-size="1.6">
<text x="23.2" y="1.7">5</text>
<text x="65.1" y="1.7">4</text>
<text x="107.1" y="1.7">3</text>
<text x="149.1" y="1.7">2</text>
<text x="191.1" y="1.7">1</text>
<text x=".6" y="22.9">D</text>
<text x="212.7" y="22.9">D</text>
<text x=".6" y="61.6">C</text>
<text x="212.7" y="61.6">C</text>
<text x=".6" y="100.3">B</text>
<text x="212.7" y="100.3">B</text>
<text x=".6" y="138.9">A</text>
<text x="212.7" y="138.9">A</text>
<text x="23.2" y="158.5">5</text>
<text x="65.1" y="158.5">4</text>
<text x="107.1" y="158.5">3</text>
<text x="149.1" y="158.5">2</text>
<text x="191.1" y="158.5">1</text>
</g>
</svg>
